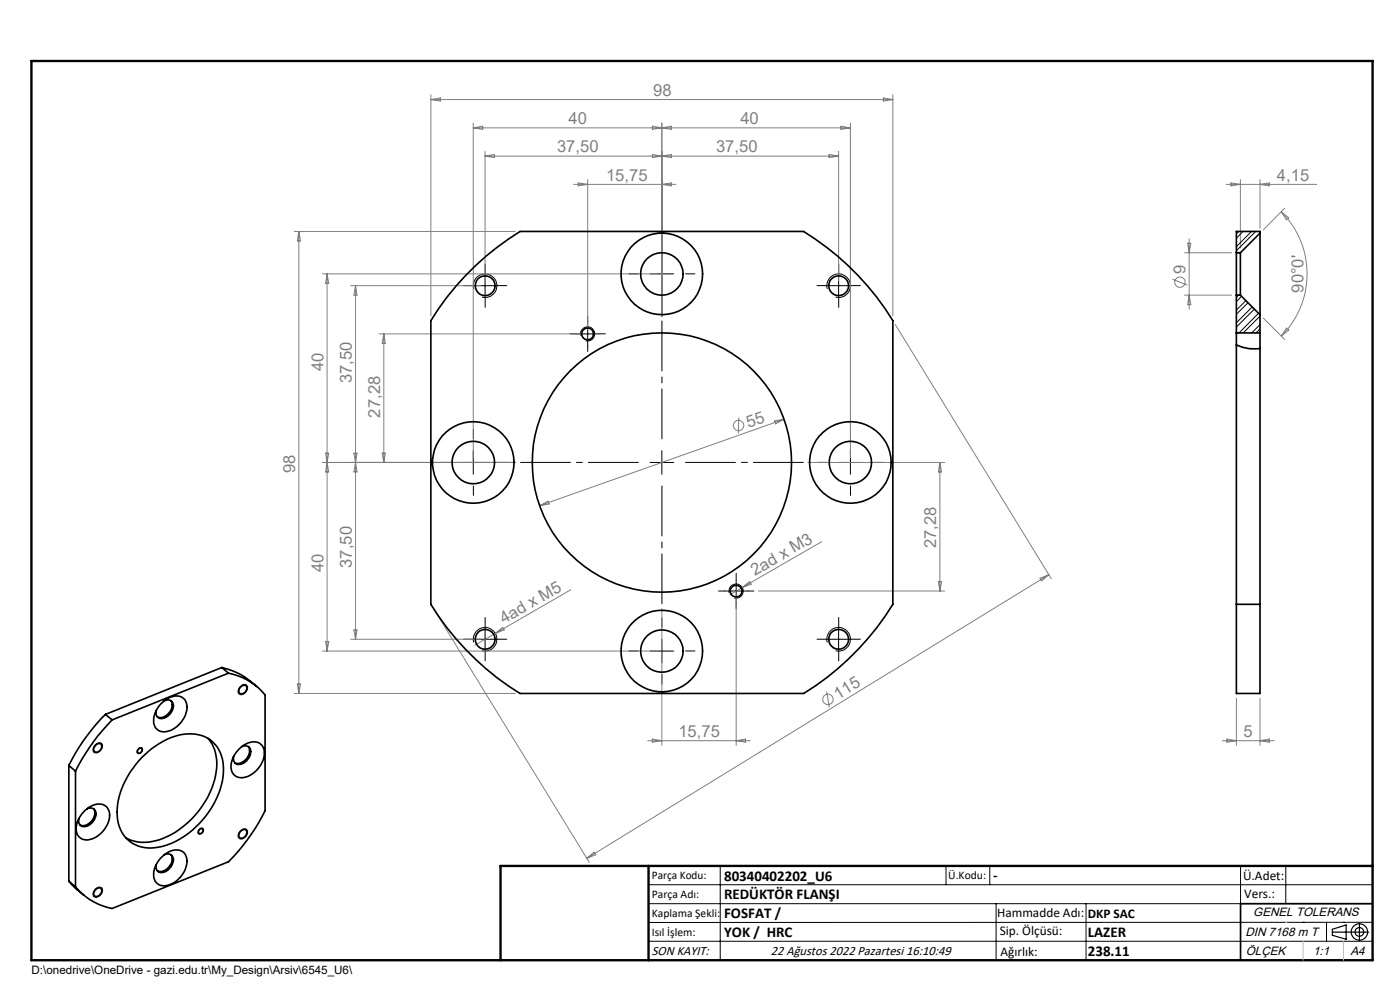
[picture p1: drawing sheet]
<svg xmlns="http://www.w3.org/2000/svg" width="297mm" height="210mm" viewBox="0 0 297 210" stroke-linecap="round" stroke-linejoin="round" font-family="sans-serif">
<g fill="none" stroke="#808080" stroke-width=".21">
<path d="M91.4 20.1v46.9M91.4 21.1h98M91.4 21.1l2-.3v.6zM100.4 26.1v71M100.4 27.1h80M100.4 27.1l2-.3v.6zM102.9 32.1v27.5M102.9 33.1h75M102.9 33.1l2-.3v.6zM121.7 39.1h21.7M122.7 38.8l2 .3-2 .3zM124.7 38.1v31.7"/>
<path d="M138.4 32.8l2 .3-2 .3zM138.4 26.8l2 .3-2 .3zM140.4 39.1l2-.3v.6zM140.4 27.1l2-.3v.6zM140.4 33.1l2-.3v.6zM140.4 26.1v41M175.9 32.8l2 .3-2 .3zM177.9 32.1v27.5M178.4 26.8l2 .3-2 .3zM180.4 26.1v71M187.4 20.8l2 .3-2 .3zM189.4 20.1v46.9"/>
<path d="M260.1 39.1h19.2M261.1 38.8l2 .3-2 .3zM263.1 38.1v14.5M267.3 38.1v10.4M267.3 39.1l2-.3v.6zM62.4 49.1h46.9M63.4 49.1v98M63.4 49.1l.3 2h-.6zM68.4 58.1h71M69.4 58.1v80M69.4 58.1l.3 2h-.6zM248.7 59.2l3.2 1.3"/>
<path d="M251.3 53.6h10M252 51.6h.6l-.3 2zM252.3 50.6v15M271.8 44.9a18.6 18.6 0 0 1 0 26.4M271.8 44.9l1.6 1.3-.5 .4zM272.5 44.2l-4.5 4.5M74.4 60.6h27.5M75.4 60.6v75M75.4 60.6l.3 2h-.6zM80.4 70.8h43.2M81.4 70.8v27.3M81.4 70.8l.3 2h-.6z"/>
<path d="M189.9 68.9l33.1 53.9M251.3 62.6h10M252.3 62.6l.3 2h-.6zM268 67.5l4.5 4.5M272.9 69.6l.5 .4-1.6 1.3zM68.4 98.1h41M69.1 96.1h.6l-.3 2zM69.4 98.1l.3 2h-.6zM75.1 96.1h.6l-.3 2zM75.4 98.1l.3 2h-.6zM81.1 96.1h.6l-.3 2zM156.7 88.6l-.1 3.4"/>
<path d="M164.3 89.3l2-.4-1.8 1zM166.3 88.9l-51.8 18.4M171.4 98.1h29M199.4 98.1v27.3M199.4 98.1l.3 2h-.6zM114.5 107.3l1.8-1 .2 .6zM174.3 114.9l-16.9 9.7M68.4 138.1h71M69.1 136.1h.6l-.3 2zM74.4 135.6h27.5M75.1 133.6h.6l-.3 2zM91.9 129l33.1 53.9"/>
<path d="M105.1 134.4l-4.3 2.5M105.1 134.4l1.5-1.3 .4 .5zM121.1 125.1l-16 9.3M140.4 129.1v29M156.2 126.4v31.7M157.4 124.6l-2.5 1.5M157.4 124.6l1.6-1.2 .3 .5zM160.9 125.4h39.5M199.1 123.4h.6l-.3 2zM220.6 122.7l1.9-.8-1.6 1.3zM222.5 121.9l-98 60.2M62.4 147.1h46.9"/>
<path d="M63.1 145.1h.6l-.3 2zM137.4 157.1h21.8M138.4 156.8l2 .3-2 .3zM156.2 157.1l2-.3v.6zM175.4 146.7l.5 3.3M259.3 157.1h11M260.3 156.8l2 .3-2 .3zM262.3 148.1v10M267.3 148.1v10M267.3 157.1l2-.3v.6zM124.5 182.1l1.5-1.3 .4 .5z"/>
<circle cx="250.3" cy="59.9" r="1.09"/>
<circle cx="156.7" cy="90.3" r="1.11"/>
<circle cx="175.6" cy="148.4" r="1.11"/>
</g>
<g fill="none" stroke="#000" stroke-width=".21">
<path d="M102.9 58.1v5M137.9 58.1h5M140.4 55.6v5M177.9 58.1v5M262.8 49.1l-.5 .5M263.7 49.1l-1.4 1.4M265.5 49.1l-3.2 3.2M266.4 49.1l-4.1 4.1M100.4 60.6h5M100.5 61.3a2.5 2.5 0 0 1 2.2-3.2 2.5 2.5 0 0 1 2.7 2.7 2.5 2.5 0 0 1-3.1 2.2M122.2 70.8h4.9M123.2 71.2a1.5 1.5 0 0 1 1.3-1.9 1.5 1.5 0 0 1 1.7 1.7 1.5 1.5 0 0 1-1.9 1.3"/>
<path d="M124.7 68.3v5M175.4 60.6h5M175.5 61.3a2.5 2.5 0 0 1 2.2-3.2 2.5 2.5 0 0 1 2.7 2.7 2.5 2.5 0 0 1-3.1 2.2M262.7 62.6l-.4 .5M263.4 62.9l-1.1 1.1M264.3 63.8l-2 2M264.8 64.2l-2.5 2.5M265.6 65.1l-3.3 3.4M266.1 65.6l-3.8 3.8M267 66.5l-4.1 4.1M267.3 68.9l-1.8 1.7M267.3 67.1l-3.6 3.5"/>
<path d="M267.3 69.8l-.8 .8M97.9 98.1h5M100.4 95.6v5M137.9 98.1h5M140.4 95.6v5M177.9 98.1h5M180.4 95.6v5M100.4 135.6h5M100.5 136.3a2.5 2.5 0 0 1 2.2-3.2 2.5 2.5 0 0 1 2.7 2.7 2.5 2.5 0 0 1-3.1 2.2M102.9 133.1v5M137.9 138.1h5M140.4 135.6v5"/>
<path d="M153.7 125.4h4.9M154.7 125.8a1.5 1.5 0 0 1 1.3-1.9 1.5 1.5 0 0 1 1.7 1.6 1.5 1.5 0 0 1-1.9 1.4M156.2 122.9v5M175.4 135.6h5M175.5 136.3a2.5 2.5 0 0 1 2.2-3.2 2.5 2.5 0 0 1 2.7 2.7 2.5 2.5 0 0 1-3.1 2.2M177.9 133.1v5M20.1 158a.86 .86 0 0 1 .9-.5 .86 .86 0 0 1 .8 .7 1.34 1.34 0 0 1-2 1.3v-.7zM29.5 158.7a.49 .49 0 0 1 .7 0 .49 .49 0 0 1 0 .7 .55 .55 0 0 1-.6 .5 .55 .55 0 0 1-.5-.6zM50.9 145.7a.83 .83 0 0 1 .9-.6 .83 .83 0 0 1 .7 .8 1.4 1.4 0 0 1-1.7 1.3l-.3-.5zM42.2 176a.55 .55 0 0 1 .9-.2 .55 .55 0 0 1-.1 .9 .55 .55 0 0 1-.9 .2 .55 .55 0 0 1 .1-.9zM50.9 176.3a.83 .83 0 0 1 .9-.5 .83 .83 0 0 1 .7 .7 1.4 1.4 0 0 1-1.7 1.4l-.3-.6zM20.1 188.7a.86 .86 0 0 1 .9-.5 .86 .86 0 0 1 .8 .6 1.34 1.34 0 0 1-2 1.3v-.7z"/>
<path d="M137.6 187.7h153.6M137.6 191.7h153.6M137.6 199.7h153.6M152.8 183.7v20M200.7 183.7v4M210 183.7v4M211.3 191.7v12M230.4 191.7v12M263.2 183.7v20M272.8 183.7v8M276.4 195.6h.1M281.4 195.6v4.1"/>
<path d="M285 195.6h.1M291.2 195.6l-153.6 .1"/>
</g>
<g fill="none" stroke="#000" stroke-width=".25">
<path d="M282.6 197.7h7.8M282.6 197.1l3-.9v3l-3-.8zM288.4 195.8v3.8M106.2 203.7h185"/>
<circle cx="288.4" cy="197.7" r="1.74"/>
<circle cx="288.4" cy="197.7" r=".93"/>
</g>
<path d="M135.4 98.1h-25M140.4 93.1v-25M145.4 98.1h25M140.4 103.1v25" fill="none" stroke="#000" stroke-width=".21" stroke-dasharray="15.2 1.3 1.3 1.3" stroke-dashoffset="4.6"/>
<g fill="none" stroke="#000" stroke-width=".21" stroke-dasharray="15.2 1.3 1.3 1.3">
<path d="M102.9 58.1v-2.1M135.4 58.1h-2M140.4 53.1v-2M145.4 58.1h2M177.9 58.1v-2.1M100.4 60.6h-2.1M102.9 63.1v2.1M105.4 60.6h2.1M122.2 70.8h-1.3M124.7 68.3v-1.2M124.7 73.3v1.3M127.2 70.8h1.2"/>
<path d="M140.4 63.1v2M175.4 60.6h-2.1M177.9 63.1v2.1M180.4 60.6h2.1M95.4 98.1h-2M100.4 93.1v-2M105.4 98.1h2M175.4 98.1h-2M180.4 93.1v-2M185.4 98.1h2M100.4 103.1v2M180.4 103.1v2"/>
<path d="M100.4 135.6h-2.1M102.9 133.1v-2.1M102.9 138.1v2.1M105.4 135.6h2.1M135.4 138.1h-2M140.4 133.1v-2M145.4 138.1h2M153.7 125.4h-1.3M156.2 122.9v-1.3M156.2 127.9v1.2M158.7 125.4h1.2M175.4 135.6h-2.1"/>
<path d="M177.9 133.1v-2.1M177.9 138.1v2.1M180.4 135.6h2.1M140.4 143.1v2"/>
</g>
<g fill="none" stroke="#000" stroke-width=".35">
<path d="M100.8 56.4a59.9 59.9 0 0 1 9.5-7.3h60.2a57.9 57.9 0 0 1 18.9 18.9v60.2a57.9 57.9 0 0 1-18.9 18.9h-60.2a57.9 57.9 0 0 1-18.9-18.9v-60.2a55.8 55.8 0 0 1 9.4-11.6zM262.3 53.6v9M262.3 53.6h.8M263.1 53.6v9M267.3 49.5v17.3M267.3 49.5v-.4h-5v4.5M267.3 49.5l-4.2 4.1M262.3 73.2a8.9 8.9 0 0 0 5 .7v54.3M262.3 70.6v2.6M262.3 62.6v8M262.3 73.2v55M262.3 70.6h5"/>
<path d="M262.3 62.6h.8M263.1 62.6l4.2 4.2M267.3 70.6v3.3M267.3 66.8v3.8M262.3 128.2v18.9h5v-18.9M262.3 128.2h5M20.5 157.9a.66 .66 0 0 1 .9 0 .66 .66 0 0 1 .1 .9 .93 .93 0 0 1-1.6 .4l.1-.7zM22.4 151.5a41.5 41.5 0 0 0-7.8 10.9M22.4 151.5l1.4 1.2M23.8 152.7a43.2 43.2 0 0 0-7.8 10.9M29.4 158.9a.45 .45 0 0 1 .8-.1 .45 .45 0 0 1-.3 .8 .45 .45 0 0 1-.7 0 .45 .45 0 0 1 .2-.7zM34.1 149.4a3.9 3.9 0 0 1 4.6-1.5 3 3 0 0 1 .5 4 5.3 5.3 0 0 1-4.7 3.3 2.3 2.3 0 0 1-1.9-3.1l.6-1.4z"/>
<path d="M34.9 148.7a1.29 1.29 0 0 1 1.6 .1 1.29 1.29 0 0 1 .2 1.6 2.34 2.34 0 0 1-3.3 1.7l-.3-.7 .1-.7M36.3 148.6a2.6 2.6 0 0 1-2.6 3.6l-.3-.1M44.1 156.6a9.2 9.2 0 0 1 1.4 8.8 18.9 18.9 0 0 1-12.4 12.9 8.1 8.1 0 0 1-6.4-.6M47.1 141.6a14.8 14.8 0 0 1 7.4 4M47.1 141.6l1.4 1.2M47.1 141.6l-24.7 9.9M48.5 142.8a13.2 13.2 0 0 1 7.7 4.6v24.6a42.2 42.2 0 0 1-7.7 10.8l-24.7 9.9a13.6 13.6 0 0 1-7.8-4.6M48.5 142.8l-24.7 9.9M50.9 158.7a3.7 3.7 0 0 1 4.2-1 3.2 3.2 0 0 1 .3 4.4 4.9 4.9 0 0 1-4.9 2.8 2.52 2.52 0 0 1-1.3-3.5l.6-1.4zM51.1 145.7a.69 .69 0 0 1 1-.3 .69 .69 0 0 1 .1 1 .97 .97 0 0 1-1.4 .6l-.1-.6zM51.3 158.4a1.31 1.31 0 0 1 1.6 .1 1.31 1.31 0 0 1 .2 1.7 2.36 2.36 0 0 1-3.3 1.7l-.2-.5v-1M52.7 158.4a2.6 2.6 0 0 1-2.6 3.5l-.3-.1"/>
<path d="M14.6 162.4l1.4 1.2M14.6 162.4v24.5M16 163.6v24.5M17.7 172.3a3.9 3.9 0 0 1 4.6-1.4 2.99 2.99 0 0 1 .5 4 5.3 5.3 0 0 1-4.7 3.2 2.3 2.3 0 0 1-1.9-3l.5-1.5zM18.4 171.6a1.29 1.29 0 0 1 1.6 .1 1.29 1.29 0 0 1 .2 1.6 2.56 2.56 0 0 1-2.9 1.9l-.5-.6v-1M19.8 171.5a2.52 2.52 0 0 1-1.6 3.5l-.6 .1-.6-.1M30 160.8a14.7 14.7 0 0 1 10.8-5.1 6.9 6.9 0 0 1 6.6 7.5 18.4 18.4 0 0 1-13.7 16.5 7 7 0 0 1-8.9-7.4 17.6 17.6 0 0 1 5.2-11.5zM42.3 176a.42 .42 0 0 1 .7-.2 .42 .42 0 0 1 0 .7l-.1 .1a.43 .43 0 0 1-.7 .2 .43 .43 0 0 1 0-.7zM51.1 176.3a.69 .69 0 0 1 1-.3 .69 .69 0 0 1 .1 1 .97 .97 0 0 1-1.4 .6l-.1-.6zM14.6 186.9l1.4 1.5 1.8 1.5M14.6 186.9l1.4 1.2M20.5 188.5a.66 .66 0 0 1 .9 0 .66 .66 0 0 1 .1 .9 .93 .93 0 0 1-1.6 .4l.1-.7z"/>
<path d="M34.1 182a3.9 3.9 0 0 1 4.6-1.4 3 3 0 0 1 .5 4 5.3 5.3 0 0 1-4.7 3.3 2.3 2.3 0 0 1-1.9-3.1l.6-1.4zM34.9 181.3a1.28 1.28 0 0 1 1.6 .2 1.28 1.28 0 0 1 .2 1.5 2.51 2.51 0 0 1-3 2l-.5-.7v-.9M36.3 181.3a2.59 2.59 0 0 1-2.3 3.6l-.6-.2M291.2 191.7h-28v12"/>
<circle cx="140.4" cy="58.1" r="8.6"/>
<circle cx="140.4" cy="58.1" r="4.5"/>
<circle cx="102.9" cy="60.6" r="2.11"/>
<circle cx="124.7" cy="70.8" r="1.25"/>
<circle cx="177.9" cy="60.6" r="2.11"/>
<circle cx="100.4" cy="98.1" r="8.6"/>
<circle cx="100.4" cy="98.1" r="4.5"/>
<circle cx="140.4" cy="98.1" r="27.5"/>
<circle cx="180.4" cy="98.1" r="4.5"/>
<circle cx="180.4" cy="98.1" r="8.6"/>
<circle cx="102.9" cy="135.6" r="2.11"/>
<circle cx="140.4" cy="138.1" r="8.6"/>
<circle cx="140.4" cy="138.1" r="4.5"/>
<circle cx="156.2" cy="125.4" r="1.24"/>
<circle cx="177.9" cy="135.6" r="2.11"/>
</g>
<path d="M6.7 12.9h284.5v190.8h-284.5zM137.6 183.7v20M291.2 183.7h-185v20" fill="none" stroke="#000" stroke-width=".5"/>
<path d="M276.4 199.7v4M285 199.7v4" fill="none" stroke="#c0c0c0" stroke-width=".21"/>
<path d="M272.8 195.6h.1" fill="none" stroke="#c0c0c0" stroke-width=".25"/>
<g font-size="3.5" fill="#808080">
<text x="138.6" y="20.3">98</text>
<text x="120.6" y="26.3">40</text>
<text x="157.1" y="26.3">40</text>
<text x="118.2" y="32.3">37,50</text>
<text x="151.9" y="32.3">37,50</text>
<text x="128.6" y="38.3">15,75</text>
<text x="270.9" y="38.3">4,15</text>
<text x="251.5" y="58.1" transform="rotate(-90 251.5 58.1)">9</text>
<text x="276.5" y="62.1" transform="rotate(-90 276.5 62.1)">90°0'</text>
<text x="68.6" y="78.8" transform="rotate(-90 68.6 78.8)">40</text>
<text x="74.6" y="81.3" transform="rotate(-90 74.6 81.3)">37,50</text>
<text x="80.6" y="88.6" transform="rotate(-90 80.6 88.6)">27,28</text>
<text x="158.8" y="90.8" transform="rotate(-20 158.8 90.8)">55</text>
<text x="62.6" y="100.4" transform="rotate(-90 62.6 100.4)">98</text>
<text x="198.6" y="116.3" transform="rotate(-90 198.6 116.3)">27,28</text>
<text x="68.6" y="121.4" transform="rotate(-90 68.6 121.4)">40</text>
<text x="74.6" y="120.4" transform="rotate(-90 74.6 120.4)">37,50</text>
<text x="160.1" y="122.2" transform="rotate(-30 160.1 122.2)">2ad x M3</text>
<text x="106.9" y="132.4" transform="rotate(-30 106.9 132.4)">4ad x M5</text>
<text x="177.8" y="148.4" transform="rotate(-32 177.8 148.4)">115</text>
<text x="143.9" y="156.3">15,75</text>
<text x="263.8" y="156.3">5</text>
</g>
<g font-size="3.2">
<text x="153.6" y="186.8">80340402202_U6</text>
<text x="153.6" y="190.8">REDÜKTÖR FLANŞI</text>
<text x="210.7" y="186.6">-</text>
<text x="153.6" y="194.8">FOSFAT /</text>
<text x="153.6" y="198.8">YOK / HRC</text>
<text x="230.8" y="198.7">LAZER</text>
<text x="230.8" y="202.8">238.11</text>
</g>
<g font-size="2.8">
<text x="263.7" y="186.7">Ü.Adet:</text>
<text x="263.9" y="190.5">Vers.:</text>
<text x="211.5" y="194.5">Hammadde Adı:</text>
<text x="230.8" y="194.7">DKP SAC</text>
<text x="138.3" y="202.6">SON KAYIT:</text>
<text x="163.6" y="202.6">22 Ağustos 2022 Pazartesi 16:10:49</text>
<text x="212.1" y="198.4">Sip. Ölçüsü:</text>
<text x="212.2" y="202.7">Ağırlık:</text>
</g>
<g font-size="2.6">
<text x="265.9" y="194.4">GENEL TOLERANS</text>
<text x="264.2" y="198.5">DIN 7168 m T</text>
<text x="264.3" y="202.6">ÖLÇEK</text>
<text x="278.5" y="202.6">1:1</text>
<text x="286.5" y="202.6">A4</text>
</g>
<g font-size="2.5">
<text x="138.3" y="186.4">Parça Kodu:</text>
<text x="138.3" y="190.5">Parça Adı:</text>
<text x="201.2" y="186.5">Ü.Kodu:</text>
<text x="138.3" y="194.5">Kaplama Şekli:</text>
<text x="138.3" y="198.6">Isıl İşlem:</text>
<text x="6.7" y="206.7">D:\onedrive\OneDrive - gazi.edu.tr\My_Design\Arsiv\6545_U6\</text>
</g>
</svg>
